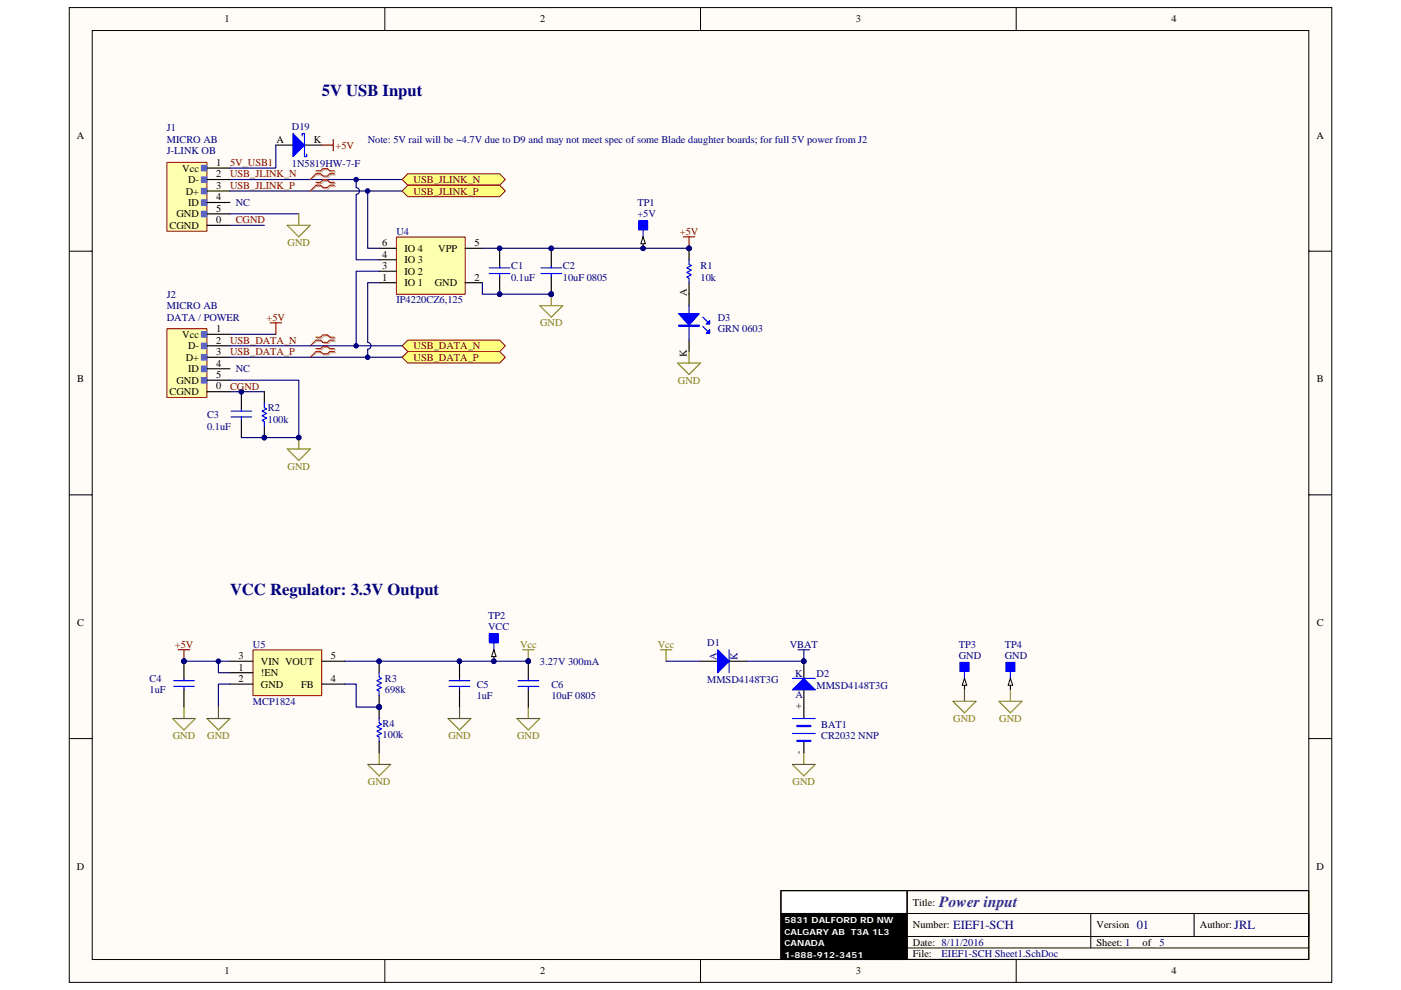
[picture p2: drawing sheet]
<svg xmlns="http://www.w3.org/2000/svg" width="297mm" height="210mm" viewBox="0 0 297 210" stroke-linecap="round" stroke-linejoin="round" font-family="sans-serif">
<path d="M14.7 1.6h267.7v206.8h-267.7z" fill="#fffcf8"/>
<path d="M14.7 1.6h267.7v206.8h-267.7z" fill="none" stroke="#000" stroke-width=".21"/>
<path d="M19.6 6.5h257.9v197h-257.9z" fill="#fffcf8"/>
<g fill="none" stroke="#000" stroke-width=".21">
<path d="M19.6 6.5h257.9v197h-257.9zM81.6 1.6v4.9M148.5 1.6v4.9M215.5 1.6v4.9M14.7 53.3h4.8M277.5 53.3h4.9M14.7 105h4.8M277.5 105h4.9M14.7 156.7h4.8M277.5 156.7h4.9M165.6 188.9h26.7M192.3 198.6h85.2v-4.8h-24.3v4.8"/>
<path d="M192.3 193.8h60.9M231.3 193.8v7.3M277.5 188.9h-85.2v14.6M81.6 203.5v4.9M148.5 203.5v4.9M192.3 201.1h85.2M215.5 203.5v4.9"/>
</g>
<path d="M165.6 188.9h26.7v4.9h-26.7z" fill="#fff"/>
<path d="M165.6 188.9h26.7v4.9h-26.7zM165.6 193.8h26.7v9.7h-26.7z" fill="none" stroke="#000" stroke-width=".21"/>
<path d="M104.7 137.8v2.5M165.6 188.9h111.9v14.6h-111.9zM165.6 193.8h26.7M192.3 188.9v14.6" fill="none" stroke="#000" stroke-width=".24"/>
<path d="M165.6 193.8h26.7v9.7h-26.7z" fill="#000"/>
<path d="M110.8 137.8h2.4M112 137.8v2.5M80.4 159.7v2.4M95 152.4h4.8l-2.4 2.4zM97.4 150v2.4M78 162.1h4.8l-2.4 2.5z" fill="none" stroke="#808000" stroke-width=".24"/>
<circle cx="112" cy="140.2" r=".48" fill="#000080" stroke="#000080" stroke-width=".21"/>
<path d="M103.7 134.4h2v2h-2z" fill-rule="evenodd" fill="#00f" stroke="#00f" stroke-width=".21"/>
<path d="M104.7 136.4v1.4" fill="none" stroke="#00f" stroke-width=".24"/>
<path d="M104.7 137.8l.5 1.5h-1z" fill="#fffcf8" stroke="#000" stroke-width=".21"/>
<g fill="#000080" stroke="#000080" stroke-width=".21">
<circle cx="104.7" cy="140.2" r=".48"/>
<circle cx="112" cy="140.2" r=".48"/>
<circle cx="80.4" cy="150" r=".48"/>
<circle cx="80.4" cy="140.2" r=".48"/>
<circle cx="39" cy="140.2" r=".48"/>
</g>
<path d="M73.1 145.1h2.4v4.9h4.9M73.1 140.3h38.9" fill="none" stroke="#000080" stroke-width=".24"/>
<path d="M109.6 152.4h4.8l-2.4 2.4zM112 150v2.4" fill="none" stroke="#808000" stroke-width=".24"/>
<path d="M80.4 142.7v.9l.5 .3-1 .5 1 .5-1 .5 1 .4-1 .5 .5 .3v.9M109.8 145.6h4.4M109.8 144.4h4.4M112 143.9v.5M112 145.6v.7M204.5 142.4v1.5" fill="none" stroke="#00f" stroke-width=".24"/>
<path d="M80.4 140.3v2.4M80.4 147.5v2.5M112 140.3v3.6M112 146.3v3.7M204.5 143.9v2.4" fill="none" stroke="#000" stroke-width=".24"/>
<path d="M37.8 137.8h2.4M39 137.8v2.5" fill="none" stroke="#800000" stroke-width=".24"/>
<path d="M203.5 140.5h2v1.9h-2z" fill-rule="evenodd" fill="#00f" stroke="#00f" stroke-width=".21"/>
<path d="M204.5 143.9l.5 1.5h-1z" fill="#fffcf8" stroke="#000" stroke-width=".21"/>
<path d="M53.7 137.9h14.5v9.7h-14.5z" fill="#ffffb0"/>
<path d="M53.6 137.8h14.6v9.8h-14.6z" fill="none" stroke="#800000" stroke-width=".21"/>
<path d="M39 140.3v3.6M39 146.3v3.7M48.7 142.7h4.9M48.7 145.1h4.9M48.7 140.3h4.9M68.2 145.1h4.9M68.2 140.3h4.9M80.4 150v2.4M80.4 157.3v2.4M97.4 140.3v3.6M97.4 146.3v3.7M214.2 143.9v2.4" fill="none" stroke="#000" stroke-width=".24"/>
<path d="M36.8 145.6h4.4M36.8 144.4h4.4M39 143.9v.5M39 145.6v.7M80.4 152.4v1l.5 .2-1 .5 1 .5-1 .5 1 .5-1 .5 .5 .2v1M95.2 145.6h4.4M95.2 144.4h4.4M97.4 143.9v.5M97.4 145.6v.7M214.2 142.4v1.5" fill="none" stroke="#00f" stroke-width=".24"/>
<g fill="#000080" stroke="#000080" stroke-width=".21">
<circle cx="39" cy="140.2" r=".48"/>
<circle cx="46.3" cy="140.2" r=".48"/>
<circle cx="97.4" cy="140.2" r=".48"/>
<circle cx="80.4" cy="150" r=".48"/>
</g>
<path d="M39 140.3h9.7M46.3 140.3v2.4h2.4M48.7 145.1h-2.4v4.9" fill="none" stroke="#000080" stroke-width=".24"/>
<path d="M36.6 152.4h4.8l-2.4 2.4zM39 150v2.4M43.9 152.4h4.8l-2.4 2.4zM46.3 150v2.4" fill="none" stroke="#808000" stroke-width=".24"/>
<path d="M213.3 140.5h1.9v1.9h-1.9z" fill-rule="evenodd" fill="#00f" stroke="#00f" stroke-width=".21"/>
<path d="M214.2 143.9l.5 1.5h-1z" fill="#fffcf8" stroke="#000" stroke-width=".21"/>
<path d="M140 137.8h2.4M141.2 137.8v2.5M170.4 159.7v2.4M202.1 148.8h4.8l-2.4 2.4zM204.5 146.3v2.5M211.8 148.8h4.9l-2.5 2.4zM214.2 146.3v2.5M168 162.1h4.9l-2.5 2.5z" fill="none" stroke="#808000" stroke-width=".24"/>
<path d="M169.2 137.8h2.4M170.4 137.8v2.5h-12.1M141.2 140.3h7.3" fill="none" stroke="#000080" stroke-width=".24"/>
<g fill="#000080" stroke="#000080" stroke-width=".21">
<circle cx="170.4" cy="140.2" r=".48"/>
<circle cx="146.1" cy="52.7" r=".48"/>
</g>
<path d="M136.4 50.2v2.5M146.1 62.4v2.4M146.1 72.1v2.5M148.5 140.3h3.7M154.6 140.3h3.7M170.4 140.3v3.6M170.4 146.3v6.1M170.4 157.3v2.4" fill="none" stroke="#000" stroke-width=".24"/>
<path d="M136.4 48.8v1.4M146.1 64.8v7.3M149 69.2l1 1M149 67.3l1 .9M154.6 137.8v4.9M168 155.6h4.9M168 152.4h4.9M168 143.9h4.9" fill="none" stroke="#00f" stroke-width=".24"/>
<g fill="#00f" stroke="#00f" stroke-width=".24">
<path d="M152.2 137.8l2.4 2.5-2.4 2.4z"/>
<path d="M168 146.3l2.4-2.4 2.5 2.4z"/>
<path d="M143.9 66.5h4.4l-2.2 2.5z"/>
<path d="M150.5 69.9v.8h-.8z"/>
<path d="M150.5 68v.7h-.8z"/>
<path d="M169 153.9h2.9v.2h-2.9z" fill-rule="evenodd"/>
<path d="M169 157h2.9v.3h-2.9z" fill-rule="evenodd"/>
<path d="M143.9 69h4.4v.2h-4.4z" fill-rule="evenodd"/>
</g>
<path d="M144.9 50.2h2.4M146.1 50.2v2.5" fill="none" stroke="#800000" stroke-width=".24"/>
<path d="M135.4 46.8h1.9v2h-1.9z" fill-rule="evenodd" fill="#00f" stroke="#00f" stroke-width=".21"/>
<path d="M136.4 50.2l.4 1.5h-.9z" fill="#fffcf8" stroke="#000" stroke-width=".21"/>
<circle cx="136.3" cy="52.7" r=".48" fill="#000080" stroke="#000080" stroke-width=".21"/>
<path d="M35.4 69.7h8.5v14.6h-8.5z" fill="#ffffb0"/>
<path d="M35.4 69.7h8.5v14.6h-8.5z" fill="none" stroke="#800000" stroke-width=".21"/>
<path d="M42.7 72.8h1.2v1.2h-1.2z" fill="#5f74e2"/>
<path d="M42.7 72.8h1.2v1.2h-1.2z" fill="none" stroke="#5f74e2" stroke-width=".21"/>
<path d="M42.7 70.3h1.2v1.2h-1.2z" fill="#5f74e2"/>
<path d="M42.7 70.3h1.2v1.2h-1.2z" fill="none" stroke="#5f74e2" stroke-width=".21"/>
<path d="M42.7 75.2h1.2v1.2h-1.2z" fill="#5f74e2"/>
<path d="M42.7 75.2h1.2v1.2h-1.2z" fill="none" stroke="#5f74e2" stroke-width=".21"/>
<path d="M42.7 80.1h1.2v1.2h-1.2z" fill="#5f74e2"/>
<path d="M42.7 80.1h1.2v1.2h-1.2z" fill="none" stroke="#5f74e2" stroke-width=".21"/>
<path d="M42.7 77.6h1.2v1.2h-1.2z" fill="#5f74e2"/>
<path d="M42.7 77.6h1.2v1.2h-1.2z" fill="none" stroke="#5f74e2" stroke-width=".21"/>
<path d="M43.9 70.9h4.8M43.9 73.3h4.8M43.9 75.8h4.8M43.9 78.2h4.8M43.9 80.6h4.8M43.9 83.1h4.8" fill="none" stroke="#000" stroke-width=".24"/>
<path d="M35.4 34.5h8.5v14.5h-8.5z" fill="#ffffb0"/>
<path d="M35.4 34.4h8.5v14.6h-8.5z" fill="none" stroke="#800000" stroke-width=".21"/>
<path d="M42.7 37.5h1.2v1.2h-1.2z" fill="#5f74e2"/>
<path d="M42.7 37.5h1.2v1.2h-1.2z" fill="none" stroke="#5f74e2" stroke-width=".21"/>
<path d="M42.7 35.1h1.2v1.2h-1.2z" fill="#5f74e2"/>
<path d="M42.7 35.1h1.2v1.2h-1.2z" fill="none" stroke="#5f74e2" stroke-width=".21"/>
<path d="M42.7 40h1.2v1.1h-1.2z" fill="#5f74e2"/>
<path d="M42.7 39.9h1.2v1.2h-1.2z" fill="none" stroke="#5f74e2" stroke-width=".21"/>
<path d="M42.7 44.8h1.2v1.2h-1.2z" fill="#5f74e2"/>
<path d="M42.7 44.8h1.2v1.2h-1.2z" fill="none" stroke="#5f74e2" stroke-width=".21"/>
<path d="M42.7 42.4h1.2v1.2h-1.2z" fill="#5f74e2"/>
<path d="M42.7 42.4h1.2v1.2h-1.2z" fill="none" stroke="#5f74e2" stroke-width=".21"/>
<path d="M43.9 35.6h4.8M43.9 38.1h4.8M43.9 40.5h4.8M43.9 42.9h4.8M43.9 45.4h4.8M43.9 47.8h4.8" fill="none" stroke="#000" stroke-width=".24"/>
<path d="M84.1 50.3h14.5v12.1h-14.5z" fill="#ffffb0"/>
<path d="M84 50.3h14.6v12.1h-14.6z" fill="none" stroke="#800000" stroke-width=".21"/>
<path d="M80.4 60h3.6M80.4 57.5h3.6M80.4 55.1h3.6M80.4 52.7h3.6M98.6 60h3.7M98.6 52.7h3.7" fill="none" stroke="#000" stroke-width=".24"/>
<path d="M48.7 38.1h36.6M48.7 40.5h36.6M48.7 70.9h9.8" fill="none" stroke="#000080" stroke-width=".24"/>
<g fill="#ffff80" stroke="#800000" stroke-width=".21">
<path d="M85.3 73.3l1.2-1.2h19.4l1.2 1.2-1.2 1.3h-19.4z" fill-rule="evenodd"/>
<path d="M85.3 75.8l1.2-1.2h19.4l1.2 1.2-1.2 1.2h-19.4z" fill-rule="evenodd"/>
<path d="M86.5 36.9h19.4l1.2 1.2-1.2 1.2h-19.4l-1.2-1.2z" fill-rule="evenodd"/>
<path d="M86.5 39.3h19.4l1.2 1.2-1.2 1.2h-19.4l-1.2-1.2z" fill-rule="evenodd"/>
</g>
<path d="M67.2 36.5h1l.5-.5h1l.5 .5h.9M67.2 37.1h1l.5 .5h1l.5-.5h.9M67.2 38.9h1l.5-.5h1l.5 .5h.9M67.2 39.5h1l.5 .5h1l.5-.5h.9M67.2 71.8h1l.5-.5h1l.5 .5h.9M67.2 72.4h1l.5 .5h1l.5-.5h.9M67.2 74.2h1l.5-.5h1l.5 .5h.9M67.2 74.8h1l.5 .5h1l.5-.5h.9" fill="none" stroke="#d0a19e" stroke-width=".24"/>
<path d="M67.2 37.1l-1.4 1M67.2 39.5l-1.4 1M67.2 72.4l-1.4 .9M67.2 74.8l-1.4 1" fill="none" stroke="#d0a19e" stroke-width=".21"/>
<path d="M67 36.2h1l.4-.4h1l.5 .4h1M67 36.9h1l.4 .4h1l.5-.4h1M67 38.7h1l.4-.5h1l.5 .5h1M67 39.3h1l.4 .5h1l.5-.5h1M67 71.5h1l.4-.5h1l.5 .5h1M67 72.1h1l.4 .5h1l.5-.5h1M67 74h1l.4-.5h1l.5 .5h1M67 74.6h1l.4 .5h1l.5-.5h1" fill="none" stroke="#f00" stroke-width=".24"/>
<path d="M67 36.9l-1.2 1.2M67 39.3l-1.2 1.2M67 72.1l-1.2 1.2M67 74.6l-1.2 1.2" fill="none" stroke="#f00" stroke-width=".21"/>
<g fill="none" stroke="#00f" stroke-width=".24">
<path d="M64.1 28.8v-.5h.5v4.9h.4v-.5M103.7 58h4.4M103.7 56.8h4.4M105.9 56.3v.5M105.9 58v.8M114.7 58h4.4M114.7 56.8h4.4M116.9 56.3v.5M116.9 58v.8M146.1 55.1v1l.5 .2-1 .5 1 .5-1 .5 1 .5-1 .5 .5 .2v1M49 88.4h4.4M49 87.2h4.4"/>
<path d="M51.2 86.7v.5M51.2 88.4v.8M56 85.5v1l.5 .2-.9 .5 .9 .5-.9 .5 .9 .5-.9 .5 .4 .2v1"/>
</g>
<path d="M58.5 30.8h3.6M64.6 30.8h3.6M105.9 52.7v3.6M105.9 58.8v3.6M116.9 52.7v3.6M116.9 58.8v3.6M146.1 52.7v2.4M146.1 60v2.4M51.2 83.1v3.6M51.2 89.2v3.6M56 83.1v2.4M56 90.4v2.4" fill="none" stroke="#000" stroke-width=".24"/>
<g fill="#000080" stroke="#000080" stroke-width=".21">
<circle cx="116.9" cy="52.7" r=".48"/>
<circle cx="116.9" cy="62.4" r=".48"/>
<circle cx="105.9" cy="52.7" r=".48"/>
<circle cx="105.9" cy="62.4" r=".48"/>
<circle cx="51.2" cy="83.1" r=".48"/>
<circle cx="56" cy="92.8" r=".48"/>
<circle cx="63.3" cy="92.8" r=".48"/>
<circle cx="146.1" cy="52.7" r=".48"/>
<circle cx="77.9" cy="75.8" r=".48"/>
<circle cx="75.5" cy="73.4" r=".48"/>
<circle cx="75.5" cy="38.1" r=".48"/>
<circle cx="77.9" cy="40.5" r=".48"/>
</g>
<g fill="none" stroke="#000080" stroke-width=".24">
<path d="M58.5 30.8v4.8h-9.8M75.5 38.1v1.7M75.5 39.8a.72 .72 0 0 1 .7 .7 .72 .72 0 0 1-.7 .7v13.9h4.9M48.7 45.4h14.6M48.7 47.8h7.3M78 40.5v12.2h2.4M80.4 60h-2.4v12.6a.73 .73 0 0 1 .7 .8 .73 .73 0 0 1-.7 .7v1.7M80.4 57.5h-4.9v15.8M102.3 60v2.4h14.6M102.3 52.7h43.8M48.7 73.3h36.6M48.7 75.8h36.6"/>
<path d="M48.7 80.6h14.6v12.2h-12.1M48.7 83.1h7.3"/>
</g>
<path d="M60.9 47.8h4.9l-2.5 2.4zM63.3 45.4v2.4M114.4 64.8h4.9l-2.4 2.5zM116.9 62.4v2.4M143.7 77h4.8l-2.4 2.4zM146.1 74.6v2.4M60.9 95.2h4.9l-2.5 2.5zM63.3 92.8v2.4" fill="none" stroke="#808000" stroke-width=".24"/>
<path d="M68.2 30.8h2.5M70.7 29.5v2.5M57.3 68.5h2.4M58.5 68.5v2.4" fill="none" stroke="#800000" stroke-width=".24"/>
<path d="M62.1 28.3l2.5 2.5-2.5 2.4z" fill="#00f" stroke="#00f" stroke-width=".24"/>
<g font-size="3.5" fill="#000080">
<text x="68.2" y="20.3">5V USB Input</text>
<text x="48.8" y="126.1">VCC Regulator: 3.3V Output</text>
</g>
<text font-size="3.3" fill="#421c8b" x="199.2" y="192.3">Power input</text>
<g font-size="2.6" fill="#000080">
<text x="202.1" y="197.1">EIEF1-SCH</text>
<text x="241" y="197.1">01</text>
<text x="261.7" y="197.1">JRL</text>
</g>
<g font-size="2.2">
<text x="47.6" y="4.8">1</text>
<text x="114.5" y="4.8">2</text>
<text x="181.4" y="4.8">3</text>
<text x="248.4" y="4.8">4</text>
<text x="16.3" y="29.4">A</text>
<text x="279.1" y="29.4">A</text>
<text x="45.8" y="35.2">1</text>
<text x="58.6" y="30.3">A</text>
<text x="66.5" y="30.3">K</text>
<text x="38.6" y="36.4">Vcc</text>
<text x="39.4" y="41.3">D+</text>
<text x="39.9" y="38.8">D-</text>
<text x="45.8" y="37.6">2</text>
<text x="45.8" y="40">3</text>
<text x="37.4" y="46.1">GND</text>
<text x="39.9" y="43.7">ID</text>
<text x="45.8" y="42.5">4</text>
<text x="45.8" y="47.3">0</text>
<text x="45.8" y="44.9">5</text>
<text x="36" y="48.6">CGND</text>
<text x="81" y="52.2">6</text>
<text x="85.7" y="53.4">IO 4</text>
<text x="92.9" y="53.4">VPP</text>
<text x="100.6" y="52.2">5</text>
<text x="81" y="59.5">1</text>
<text x="81" y="57.1">3</text>
<text x="81" y="54.6">4</text>
<text x="85.7" y="58.3">IO 2</text>
<text x="85.7" y="55.9">IO 3</text>
<text x="100.6" y="59.5">2</text>
<text x="85.7" y="60.7">IO 1</text>
<text x="92.2" y="60.7">GND</text>
<text x="145.6" y="62.9" transform="rotate(-90 145.6 62.9)">A</text>
<text x="38.6" y="71.7">Vcc</text>
<text x="45.8" y="70.4">1</text>
<text x="39.4" y="76.5">D+</text>
<text x="39.9" y="74.1">D-</text>
<text x="45.8" y="72.9">2</text>
<text x="45.8" y="77.7">4</text>
<text x="45.8" y="75.3">3</text>
<text x="145.6" y="75.7" transform="rotate(-90 145.6 75.7)">K</text>
<text x="16.4" y="81.1">B</text>
<text x="36" y="83.8">CGND</text>
<text x="37.4" y="81.4">GND</text>
<text x="39.9" y="79">ID</text>
<text x="45.8" y="82.6">0</text>
<text x="45.8" y="80.2">5</text>
<text x="279.2" y="81.1">B</text>
<text x="16.4" y="132.8">C</text>
<text x="279.2" y="132.8">C</text>
<text x="50.6" y="142.2">1</text>
<text x="50.6" y="139.8">3</text>
<text x="55.3" y="143.4">!EN</text>
<text x="55.3" y="141">VIN VOUT</text>
<text x="70.2" y="139.8">5</text>
<text x="50.6" y="144.6">2</text>
<text x="55.3" y="145.9">GND</text>
<text x="63.8" y="145.9">FB</text>
<text x="70.2" y="144.6">4</text>
<text x="170" y="150.5" transform="rotate(-90 170 150.5)">+</text>
<text x="170" y="160" transform="rotate(-90 170 160)">-</text>
<text x="16.3" y="184.5">D</text>
<text x="279.1" y="184.5">D</text>
<text x="193.5" y="192.1">Title:</text>
<text x="193.5" y="196.9">Number:</text>
<text x="232.5" y="196.9">Version</text>
<text x="254.4" y="196.9">Author:</text>
<text x="193.5" y="200.6">Date: 8/11/2016</text>
<text x="193.5" y="203">File:</text>
<text x="232.5" y="200.6">Sheet: 1</text>
<text x="242.2" y="200.6">of</text>
<text x="47.6" y="206.7">1</text>
<text x="114.5" y="206.7">2</text>
<text x="181.4" y="206.7">3</text>
<text x="248.4" y="206.7">4</text>
</g>
<g font-size="2.2" fill="#000080">
<text x="35.4" y="27.9">J1</text>
<text x="61.9" y="27.6">D19</text>
<text x="35.4" y="32.7">J-LINK OB</text>
<text x="35.4" y="30.3">MICRO AB</text>
<text x="61.9" y="35.4">1N5819HW-7-F</text>
<text x="78" y="30.3">Note: 5V rail will be ~4.7V due to D9 and may not meet spec of some Blade daughter boards; for full 5V power from J2</text>
<text x="50" y="43.7">NC</text>
<text x="135.1" y="43.7">TP1</text>
<text x="135.1" y="46.1">+5V</text>
<text x="84" y="49.8">U4</text>
<text x="108.4" y="57.1">C1</text>
<text x="108.4" y="59.5">0.1uF</text>
<text x="119.3" y="57.1">C2</text>
<text x="119.3" y="59.5">10uF 0805</text>
<text x="148.5" y="57.1">R1</text>
<text x="148.5" y="59.5">10k</text>
<text x="35.4" y="63.1">J2</text>
<text x="35.4" y="65.6">MICRO AB</text>
<text x="84" y="64.4">IP4220CZ6,125</text>
<text x="35.4" y="68">DATA / POWER</text>
<text x="152.2" y="68">D3</text>
<text x="152.2" y="70.4">GRN 0603</text>
<text x="50" y="79">NC</text>
<text x="43.9" y="88.7">C3</text>
<text x="56.8" y="87.2">R2</text>
<text x="56.8" y="89.7">100k</text>
<text x="43.9" y="91.1">0.1uF</text>
<text x="103.5" y="131.3">TP2</text>
<text x="53.6" y="137.4">U5</text>
<text x="103.5" y="133.7">VCC</text>
<text x="149.9" y="137.1">D1</text>
<text x="167.4" y="137.4">VBAT</text>
<text x="203.3" y="137.4">TP3</text>
<text x="213" y="137.4">TP4</text>
<text x="114.5" y="141">3.27V 300mA</text>
<text x="151.9" y="140.1" transform="rotate(-90 151.9 140.1)">A</text>
<text x="156.4" y="140" transform="rotate(-90 156.4 140)">K</text>
<text x="168.6" y="143.6">K</text>
<text x="173.1" y="143.6">D2</text>
<text x="203.3" y="139.8">GND</text>
<text x="213" y="139.8">GND</text>
<text x="31.7" y="144.6">C4</text>
<text x="31.7" y="147.1">1uF</text>
<text x="53.6" y="149.5">MCP1824</text>
<text x="81.6" y="144.6">R3</text>
<text x="81.6" y="147.1">698k</text>
<text x="101.1" y="145.9">C5</text>
<text x="101.1" y="148.3">1uF</text>
<text x="116.9" y="145.9">C6</text>
<text x="116.9" y="148.3">10uF 0805</text>
<text x="149.9" y="144.9">MMSD4148T3G</text>
<text x="168.7" y="148.1">A</text>
<text x="173.1" y="146.1">MMSD4148T3G</text>
<text x="81.1" y="154.1">R4</text>
<text x="174.1" y="154.4">BAT1</text>
<text x="81.1" y="156.6">100k</text>
<text x="174.1" y="156.8">CR2032 NNP</text>
<text x="199.6" y="203">EIEF1-SCH Sheet1.SchDoc</text>
<text x="245.9" y="200.6">5</text>
</g>
<g font-size="2.2" fill="#800000">
<text x="48.8" y="35.2">5V_USB1</text>
<text x="71.1" y="31.5">+5V</text>
<text x="48.8" y="40">USB_JLINK_P</text>
<text x="48.8" y="37.6">USB_JLINK_N</text>
<text x="87.7" y="38.8">USB_JLINK_N</text>
<text x="87.7" y="41.3">USB_JLINK_P</text>
<text x="50" y="47.3">CGND</text>
<text x="144.1" y="49.8">+5V</text>
<text x="56.5" y="68">+5V</text>
<text x="48.8" y="75.3">USB_DATA_P</text>
<text x="48.8" y="72.9">USB_DATA_N</text>
<text x="87.7" y="74.1">USB_DATA_N</text>
<text x="87.7" y="76.5">USB_DATA_P</text>
<text x="48.8" y="82.6">CGND</text>
<text x="37.1" y="137.4">+5V</text>
</g>
<g font-size="2.2" fill="#808000">
<text x="61" y="52.2">GND</text>
<text x="114.5" y="69.2">GND</text>
<text x="143.7" y="81.4">GND</text>
<text x="61" y="99.6">GND</text>
<text x="110.3" y="137.4">Vcc</text>
<text x="139.5" y="137.4">Vcc</text>
<text x="202.1" y="153.2">GND</text>
<text x="211.9" y="153.2">GND</text>
<text x="36.6" y="156.8">GND</text>
<text x="43.9" y="156.8">GND</text>
<text x="95.1" y="156.8">GND</text>
<text x="109.6" y="156.8">GND</text>
<text x="78" y="166.5">GND</text>
<text x="168.1" y="166.5">GND</text>
</g>
<g font-size="1.8" fill="#fff">
<text x="166.3" y="195.8">5831 DALFORD RD NW</text>
<text x="166.3" y="198.2">CALGARY AB T3A 1L3</text>
<text x="166.3" y="200.7">CANADA</text>
<text x="166.3" y="203.1">1-888-912-3451</text>
</g>
</svg>
